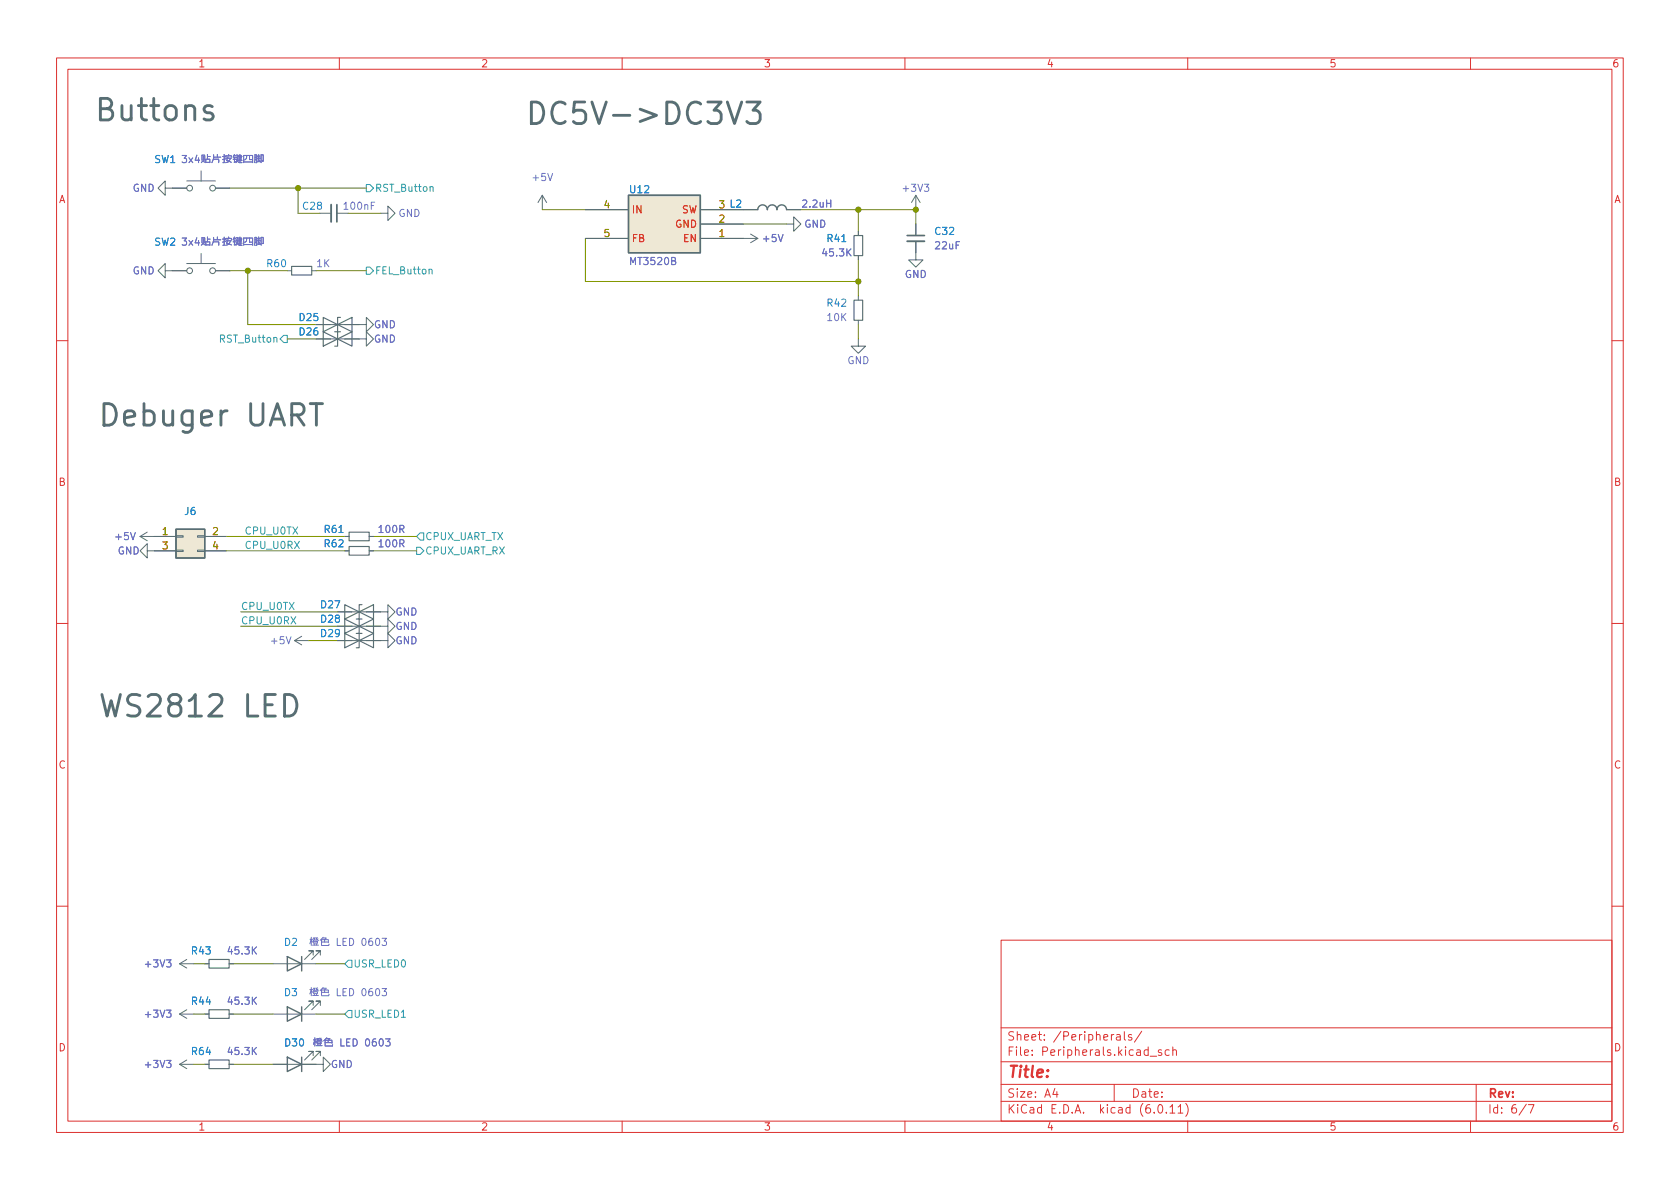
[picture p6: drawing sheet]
<svg xmlns="http://www.w3.org/2000/svg" width="297mm" height="210mm" viewBox="0 0 297 210" stroke-linecap="round" stroke-linejoin="round" font-family="sans-serif">
<g fill="none" stroke="#dc312f" stroke-width=".18">
<path d="M10 10.2h277v190.1h-277zM12 12.2h273v186.1h-273zM60 10.2v2M110 10.2v2M160 10.2v2M210 10.2v2M260 10.2v2M10 60.2h2M285 60.2h2M10 110.2h2M285 110.2h2M10 160.2h2"/>
<path d="M177 166.3h108v32h-108zM285 160.2h2M60 198.3v2M110 198.3v2M160 198.3v2M177 194.8h108M177 191.8h108M177 187.8h108M177 181.8h108M182.5 186.5v.1M182.5 185.7v.1M184.6 183.8v.1"/>
<path d="M184.6 183v.1M197 191.8v3M198.8 182.4v1.3l.2 .2M200.1 183l-.4-.1-.2 .2 .1 .3 .5 .1v.4h-.6M201.9 182.4l-1.3 1.9M205.4 185.7l-.4-.1-.2 .2 .1 .3 .5 .1v.4h-.6M206.7 185.7l-.4-.1-.3 .3v.4l.1 .3h.6M207.4 185.8l.2-.2 .3 .1 .1 .9M207.4 185.1v1.5M209.6 195.1a1.72 1.72 0 0 1 0 2.3M210 198.3v2M260 198.3v2"/>
<path d="M261 191.8v6.5M270.2 195.3h1l-.6 1.5"/>
</g>
<g fill="none" stroke="#586e74" stroke-width=".2">
<path d="M51.6 47.1h3.5v1.5h-3.5zM57.2 58.7l2.5 1.2-2.5 1.3zM57.2 56.1l2.5 1.3-2.5 1.3zM59.7 59.9l2.5-1.2v2.5zM59.7 57.4l2.5-1.3v2.6zM60.2 58.7h-.5v2.5h-.5M60.2 56.1h-.5v2.6h-.5M151 53.1h1.5v3.5h-1.5zM151 41.7h1.5v3.5h-1.5zM61.7 94.1h3.6v1.5h-3.6zM61.7 96.6h3.6v1.6h-3.6zM61 109.5l2.5 1.2-2.5 1.3z"/>
<path d="M61 112l2.5 1.3-2.5 1.2zM61 106.9l2.5 1.3-2.5 1.3zM63.5 110.7l2.5-1.2v2.5zM63.5 113.3l2.5-1.3v2.5zM63.5 108.2l2.5-1.3v2.6zM64 109.5h-.5v2.5h-.5M64 112h-.5v2.5h-.5M64 106.9h-.5v2.6h-.5M37 169.7h3.5v1.5h-3.5zM37 178.6h3.5v1.5h-3.5zM37 187.4h3.5v1.6h-3.5z"/>
</g>
<g fill="none" stroke="#586e74" stroke-width=".18">
<path d="M29.2 33.3v-1.3l-1.3 1.3 1.3 1.2v-1.2h3.8M33 32h5.1M35.6 30.2v1.8M38.1 33.3h2.5M56.5 37.7h2M59.6 37.7h2M67.3 37.7h1.3v-1.3l1.3 1.3-1.3 1.3v-1.3M95.9 34.5l-.8 1.3M95.9 34.5v2.6M95.9 34.5l.7 1.3M103.5 37.1h7.6M123.8 37.1h10.2"/>
<path d="M123.8 39.6h7.6M139.1 39.6h1.2v-1.3l1.3 1.3-1.3 1.3v-1.3M139.1 37.1h2.5M161.9 34.5l-.7 1.3M161.9 34.5v2.6M161.9 39.6v2.1M161.9 34.5l.8 1.3M29.2 47.9v-1.3l-1.3 1.3 1.3 1.2v-1.2h3.8M33 46.6h5.1M35.6 44.8v1.8M38.1 47.9h2.5M50.8 47.9h.8"/>
<path d="M55.1 47.9h.8M55.9 59.9h8.9v-1.2l1.2 1.2-1.2 1.3v-1.3M55.9 57.4h8.9v-1.3l1.2 1.3-1.2 1.3v-1.3M103.5 42.2h7.6M123.8 42.2h10.2M132.7 41.4l1.3 .8M134 42.2l-1.3 .7M151.8 59.9v1.3h1.2l-1.2 1.3-1.3-1.3h1.3M151.8 40.9v.8M151.8 45.2v.8M151.8 52.3v.8M151.8 56.6v.8"/>
<path d="M161.9 42.7v3.3h1.3l-1.3 1.2-1.2-1.2h1.2M24.8 94.9h6.3M24.8 94.9l1.2 .7M26 97.4v-1.3l-1.2 1.3 1.2 1.3v-1.3h5.1M26 94.1l-1.2 .8M31.1 97.3h1.3v.2h-1.3zM31.1 94.7h1.3v.3h-1.3zM34.9 97.3h1.3v.2h-1.3zM34.9 94.7h1.3v.3h-1.3zM36.2 94.9h3.8M36.2 97.4h3.8M61 94.9h.7"/>
<path d="M61 97.4h.7M65.3 94.9h.7M65.3 97.4h.7M52.1 113.3l1.2 .7M52.1 113.3h2.5M53.3 112.5l-1.2 .8M59.7 113.3h8.9v-1.3l1.3 1.3-1.3 1.2v-1.2M59.7 110.7h8.9v-1.2l1.3 1.2-1.3 1.3v-1.3M59.7 108.2h8.9v-1.3l1.3 1.3-1.3 1.3v-1.3M31.8 170.4h2.5M31.8 179.3l1.2 .8M31.8 179.3h2.5"/>
<path d="M31.8 170.4l1.2 .8M33 178.6l-1.2 .7M33 169.7l-1.2 .7M36.2 170.4h.8M36.2 179.3h.8M40.5 170.4h.8M40.5 179.3h.8M48.3 170.4h7.6M48.3 179.3h7.6M55.4 177.8v-.8h-.8h.8l-1.6 1.6M55.4 168.9v-.8h-.8h.8l-1.6 1.6M56.6 177.8v-.8h-.7h.7l-1.5 1.6"/>
<path d="M56.6 168.9v-.8h-.7h.7l-1.5 1.6M31.8 188.2h2.5M31.8 188.2l1.2 .8M33 187.4l-1.2 .8M36.2 188.2h.8M40.5 188.2h.8M48.3 188.2h8.9v-1.3l1.2 1.3-1.2 1.3v-1.3M55.4 186.7v-.8h-.8h.8l-1.6 1.5M56.6 186.7v-.8h-.7h.7l-1.5 1.5"/>
<circle cx="33.5" cy="33.3" r=".51"/>
<circle cx="37.6" cy="33.3" r=".51"/>
<circle cx="33.5" cy="47.9" r=".51"/>
<circle cx="37.6" cy="47.9" r=".51"/>
</g>
<g fill="none" stroke="#6c70c4" stroke-width=".18">
<path d="M32.2 27.5h.8l-.4 .5 .3 .1v.5l-.2 .2-.5-.2M33.4 27.9l.7 .9M34.1 27.9l-.7 .9M34.8 27.4l-.3 .9h.8M35.1 27.9v.9M35.7 28.3v-.9h.5v.9M35.8 28.5l-.2 .3M36 27.6l-.1 .9M36 28.5l.1 .2M36.4 28.8v-.6h.7v.6M36.4 28.7h.7M36.7 27.7h.5"/>
<path d="M36.7 27.3v.9M37.7 28.2h1v.6M37.8 27.4v.6l-.3 .8M37.8 27.8h1.2M38.4 27.3v.4M39.3 27.7h.6M39.6 27.3v1.5h-.2M39.9 28.1l-.6 .1M39.9 27.8v-.2h1v.2M39.9 28h1M40.2 28.4l.7 .3M40.3 27.7l-.2 .7 .5 .1"/>
<path d="M40.4 27.3v.3M40.7 28.1a.84 .84 0 0 1-.8 .7M41.2 28.2h.5M41.3 27.6h.4M41.3 27.9h.3M41.5 27.9v.8M41.5 27.3l-.3 .5M41.7 28.6l-.3 .1M41.8 27.4h.3l-.3 .5h.3l-.2 .6M41.8 28.2l.4 .5 .5 .1M41.9 28.5l-.2 .3M42 28.2l-.2 .4"/>
<path d="M42.1 27.7h.7M42.1 28.4h.7M42.2 27.5h.5v.4h-.5M42.2 28.2h.5M42.3 28.8h.5M42.4 27.3v1.3M43.1 28.8v-1.3h1.6v1.3M43.1 28.6h1.6M43.6 27.5v.5l-.3 .3M44.1 27.5v.7h.5M45 28.8l.1-1.4h.3v1.4h-.2M45.1 27.8h.3"/>
<path d="M45.1 28.2h.3M45.5 28h.6M45.5 27.6h.5M45.6 28.6h.5M45.8 27.3l-.2 1.3M45.9 28.3l.2 .3M46.4 28.5h.1h-.1M46.5 28.5v-1.1h-.3v1.4M65.6 36.4h.5M66.3 35.7h-.7v1.3M96.9 30.7l.4 1.2 .4-1.2M146.2 36h.7"/>
<path d="M146.9 35.4v1.2M163.4 32.6h.8l-.4 .5 .4 .1v.5l-.2 .1-.6-.1M32.2 42.1h.8l-.4 .5 .3 .1v.5l-.2 .2-.5-.2M33.4 42.5l.7 .9M34.1 42.5l-.7 .9M34.8 42l-.3 .9h.8M35.1 42.5v.9M35.7 42.9v-.9h.5v.9M35.8 43.1l-.2 .3M36 42.2l-.1 .9M36 43.1l.1 .2M36.4 43.4v-.6h.7v.6"/>
<path d="M36.4 43.3h.7M36.7 41.9v.9M36.7 42.3h.5M37.7 42.8h1v.6M37.8 42v.6l-.3 .8M37.8 42.4h1.2M38.4 41.9v.4M39.3 42.3h.6M39.6 41.9v1.5h-.2M39.9 42.7l-.6 .1M39.9 42.4v-.2h1v.2M39.9 42.6h1"/>
<path d="M40.2 43l.7 .3M40.3 42.3l-.2 .7 .5 .1M40.4 41.9v.3M40.7 42.7a.84 .84 0 0 1-.8 .7M41.2 42.8h.5M41.3 42.2h.4M41.3 42.5h.3M41.5 42.5v.8M41.5 41.9l-.3 .5M41.7 43.2l-.3 .1M41.8 42h.3l-.3 .5h.3l-.2 .6M41.8 42.8l.4 .5 .5 .1"/>
<path d="M41.9 43.1l-.2 .3M42 42.8l-.2 .4M42.1 42.3h.7M42.1 43h.7M42.2 42.1h.5v.4h-.5M42.2 42.8h.5M42.3 43.4h.5M42.4 41.9v1.3M43.1 43.4v-1.3h1.6v1.3M43.1 43.2h1.6M43.6 42.1v.5l-.3 .3M44.1 42.1v.7h.5"/>
<path d="M45 43.4l.1-1.4h.3v1.4h-.2M45.1 42.4h.3M45.1 42.8h.3M45.5 42.6h.6M45.5 42.2h.5M45.6 43.2h.5M45.8 41.9l-.2 1.3M45.9 42.9l.2 .3M46.4 43.1h.1h-.1M46.5 43.1v-1.1h-.3v1.4M118.8 46.1h.5l.1-.2v-.3l-.6-.1v1.3h.4l.2-.1 .1-.3-.3-.3M137.6 41.5l.4 1.2 .4-1.2"/>
<path d="M149.9 44.5l.6 .8M150.5 44l-.8 .7M23.1 94.2l.4 1.2 .4-1.2M50.6 112.6l.4 1.3 .5-1.3M29.5 178.6h.7l-.4 .5 .4 .1v.6l-.2 .1-.5-.1M29.5 169.7h.7l-.4 .5 .4 .1v.6l-.2 .1-.5-.1M44.8 168l.5 .7M44.8 176.9l.5 .7M45.3 167.4l-.7 .8M45.3 176.3l-.7 .8M29.5 187.5h.7l-.4 .5 .4 .1v.6l-.2 .1-.5-.1M44.8 185.8l.5 .7"/>
<path d="M45.3 185.2l-.7 .7"/>
</g>
<path d="M58.5 36.2v3M160.4 42.7h3" fill="none" stroke="#586e74" stroke-width=".33"/>
<path d="M59.6 36.2v3M160.4 41.7h3" fill="none" stroke="#586e74" stroke-width=".3"/>
<path d="M111.1 34.5h12.7v10.2h-12.7zM134 37.1a.85 .85 0 0 1 .8-.9 .85 .85 0 0 1 .9 .9M135.7 37.1a.85 .85 0 0 1 .8-.9 .85 .85 0 0 1 .9 .9 .85 .85 0 0 1 .8-.9 .85 .85 0 0 1 .9 .9M31.1 93.6h5.1v5.1h-5.1zM50.8 178l2.5 1.3-2.5 1.3zM50.8 169.2l2.5 1.2-2.5 1.3zM53.3 169.2v2.5M53.3 178v2.6M50.8 186.9l2.5 1.3-2.5 1.3zM53.3 186.9v2.6" fill="none" stroke="#586e74" stroke-width=".25"/>
<path d="M28.2 27.6l-.4-.1-.2 .1v.4l.5 .2 .1 .3-.2 .3-.5-.1M28.7 27.5l.3 1.3 .2-.9 .3 .9 .3-1.3M30.2 27.9l.3-.4v1.3M30.2 28.8h.7M28.2 42.2l-.4-.1-.2 .1v.4l.5 .2 .1 .3-.2 .3-.5-.1M28.7 42.1l.3 1.3 .2-.9 .3 .9 .3-1.3M30.2 42.2l.5-.1 .2 .4-.8 .9h.8M148.8 42.7h.8M59.9 94.2h.8" fill="none" stroke="#258ad2" stroke-width=".18"/>
<g fill="#eee8d5" stroke="#eee8d5" stroke-width=".18">
<path d="M31.1 93.6h5.1v5.1h-5.1z"/>
<path d="M111.1 34.5h12.7v10.2h-12.7z"/>
</g>
<path d="M64.8 32.6h.6l.6 .7-.6 .6h-.6zM76 33.1l.2-.1 .3 .1 .1 .7M48.4 59.8l.2-.1h.3l.1 .8M49.5 59.9l.7-.6h.6v1.3h-.6zM64.8 47.2h.6l.6 .7-.6 .6h-.6zM75.9 47.7l.1-.1 .3 .1 .1 .7M73.7 96.8h.6l.6 .6-.6 .6h-.6zM74.3 94.2h.6v1.3h-.6l-.6-.6zM61.6 169.8h.6v1.3h-.6l-.6-.7zM61.6 178.7h.6v1.3h-.6l-.6-.7z" fill="none" stroke="#2aa097" stroke-width=".18"/>
<path d="M128.6 18l1.3 3.8 1.2-3.8M132 18h2.4l-1.3 1.5a1.03 1.03 0 0 1 1.3 .7v.9l-.4 .6-.3 .1h-1.1l-.6-.3M37.1 123.2l.5-.4h.9a1.03 1.03 0 0 1 .6 1.6l-2.2 2.2h2.3" fill="none" stroke="#586e74" stroke-width=".51"/>
<g fill="none" stroke="#849800" stroke-width=".18">
<path d="M40.6 33.3h24.2M52.7 33.3v4.4h3.8M61.6 37.7h5.7M95.9 37.1h7.6M131.4 39.6h7.7M141.6 37.1h20.3v2.5M151.8 37.1v3.8M40.6 47.9h10.2M43.8 47.9v9.5h12.1M50.8 59.9h5.1M55.9 47.9h8.9M103.5 42.2v7.6h48.3"/>
<path d="M151.8 46v6.3M151.8 57.4v2.5M40 94.9h21M40 97.4h21M66 94.9h7.7M66 97.4h7.7M42.5 110.7h17.2M42.5 108.2h17.2M54.6 113.3h5.1M34.3 179.3h1.9M34.3 170.4h1.9M41.3 179.3h7"/>
<path d="M41.3 170.4h7M55.9 179.3h5.1M55.9 170.4h5.1M34.3 188.2h1.9M41.3 188.2h7"/>
</g>
<g fill="#849800" stroke="#849800" stroke-width=".18">
<circle cx="43.8" cy="47.9" r=".46"/>
<circle cx="52.7" cy="33.3" r=".46"/>
<circle cx="151.8" cy="49.8" r=".46"/>
<circle cx="161.9" cy="37.1" r=".46"/>
<circle cx="151.8" cy="37.1" r=".46"/>
</g>
<g font-size="5.3" fill="#586e74">
<text x="16.5" y="21.4">Buttons</text>
<text x="92.7" y="22">DC5V-&gt;DC3V3</text>
<text x="17.1" y="75.4">Debuger</text>
<text x="43.6" y="75.4">UART</text>
<text x="17.1" y="126.8">WS2812</text>
<text x="43.1" y="126.8">LED</text>
</g>
<text font-size="2.8" fill="#dc312f" x="178" y="191.2">Title:</text>
<g font-size="2.1" fill="#dc312f">
<text x="178" y="184.5">Sheet:</text>
<text x="186.2" y="184.5">/Peripherals/</text>
<text x="178" y="187.2">File:</text>
<text x="184.4" y="187.2">Peripherals.kicad_sch</text>
<text x="178" y="197.4">KiCad</text>
<text x="178" y="194.6">Size:</text>
<text x="184.7" y="194.6">A4</text>
<text x="185.7" y="197.4">E.D.A.</text>
<text x="194.6" y="197.4">kicad</text>
<text x="200" y="194.6">Date:</text>
<text x="201.8" y="197.4">(6.0.11)</text>
<text x="263" y="194.6">Rev:</text>
<text x="263" y="197.4">Id:</text>
<text x="267.1" y="197.4">6/7</text>
</g>
<g font-size="1.8" fill="#dc312f">
<text x="35" y="12.3">1</text>
<text x="85" y="12.3">2</text>
<text x="135" y="12.3">3</text>
<text x="185" y="12.3">4</text>
<text x="235" y="12.3">5</text>
<text x="285" y="12.3">6</text>
<text x="10.4" y="36.3">A</text>
<text x="285.4" y="36.3">A</text>
<text x="10.3" y="86.3">B</text>
<text x="285.3" y="86.3">B</text>
<text x="10.3" y="136.3">C</text>
<text x="285.3" y="136.3">C</text>
<text x="10.3" y="186.3">D</text>
<text x="285.3" y="186.3">D</text>
<text x="35" y="200.3">1</text>
<text x="85" y="200.3">2</text>
<text x="135" y="200.3">3</text>
<text x="185" y="200.3">4</text>
<text x="235" y="200.3">5</text>
<text x="285" y="200.3">6</text>
</g>
<g font-size="1.8" fill="#6c70c4">
<text x="23.4" y="34.3">GND</text>
<text x="93.9" y="32.4">+5V</text>
<text x="159.3" y="34.3">+3V3</text>
<text x="60.5" y="37.5">100nF</text>
<text x="70.4" y="38.7">GND</text>
<text x="141.6" y="37.1">2.2uH</text>
<text x="142.1" y="40.6">GND</text>
<text x="55.8" y="47.6">1K</text>
<text x="111.1" y="47.2">MT3520B</text>
<text x="134.6" y="43.2">+5V</text>
<text x="145.1" y="45.7">45.3K</text>
<text x="165.1" y="44.5">22uF</text>
<text x="23.4" y="48.9">GND</text>
<text x="159.9" y="49.5">GND</text>
<text x="66" y="58.4">GND</text>
<text x="146" y="57.2">10K</text>
<text x="66" y="61">GND</text>
<text x="149.8" y="64.8">GND</text>
<text x="20.1" y="95.9">+5V</text>
<text x="66.7" y="94.6">100R</text>
<text x="20.7" y="98.4">GND</text>
<text x="66.7" y="97.2">100R</text>
<text x="69.9" y="111.8">GND</text>
<text x="69.9" y="109.2">GND</text>
<text x="47.6" y="114.3">+5V</text>
<text x="69.9" y="114.3">GND</text>
<text x="54.5" y="167.6">þÿjY‚r LED 0603</text>
<text x="25.3" y="171.5">+3V3</text>
<text x="40" y="169.2">45.3K</text>
<text x="40" y="178">45.3K</text>
<text x="54.5" y="176.5">þÿjY‚r LED 0603</text>
<text x="25.3" y="180.3">+3V3</text>
<text x="55.2" y="185.4">þÿjY‚r LED 0603</text>
<text x="25.3" y="189.2">+3V3</text>
<text x="40" y="186.9">45.3K</text>
<text x="58.4" y="189.2">GND</text>
</g>
<g font-size="1.8" fill="#2aa097">
<text x="66.2" y="34.3">RST_Button</text>
<text x="66.2" y="48.9">FEL_Button</text>
<text x="38.6" y="61">RST_Button</text>
<text x="43.2" y="94.5">CPU_U0TX</text>
<text x="75.1" y="95.9">CPUX_UART_TX</text>
<text x="43.2" y="97.1">CPU_U0RX</text>
<text x="75.1" y="98.4">CPUX_UART_RX</text>
<text x="42.5" y="107.8">CPU_U0TX</text>
<text x="42.5" y="110.4">CPU_U0RX</text>
<text x="62.4" y="171.5">USR_LED0</text>
<text x="62.4" y="180.3">USR_LED1</text>
</g>
<g font-size="1.8" fill="#258ad2">
<text x="111.1" y="34.5">U12</text>
<text x="53.3" y="37.5">C28</text>
<text x="127" y="36.8">3 L2</text>
<text x="165.1" y="41.9">C32</text>
<text x="47" y="47.6">R60</text>
<text x="146" y="43.2">R41</text>
<text x="52.7" y="59.7">D26</text>
<text x="52.7" y="57.2">D25</text>
<text x="146" y="54.6">R42</text>
<text x="32.5" y="91.4">J6</text>
<text x="57.1" y="94.6">R61</text>
<text x="57.1" y="97.2">R62</text>
<text x="56.5" y="108">D27</text>
<text x="56.5" y="110.5">D28</text>
<text x="56.5" y="113">D29</text>
<text x="50.1" y="167.6">D2</text>
<text x="33.7" y="169.2">R43</text>
<text x="33.7" y="178">R44</text>
<text x="50.1" y="176.5">D3</text>
<text x="50.1" y="185.4">D30</text>
<text x="33.7" y="186.9">R64</text>
</g>
<g font-size="1.8" fill="#b48800">
<text x="106.6" y="36.8">4</text>
<text x="106.6" y="41.9">5</text>
<text x="127" y="41.9">1</text>
<text x="127" y="39.4">2</text>
<text x="28.5" y="94.6">1</text>
<text x="37.4" y="94.6">2</text>
<text x="28.5" y="97.1">3</text>
<text x="37.4" y="97.1">4</text>
</g>
<g font-size="1.8" fill="#cb4b15">
<text x="111.6" y="38.1">IN</text>
<text x="119.3" y="40.6">GND</text>
<text x="120.5" y="38.1">SW</text>
<text x="111.6" y="43.2">FB</text>
<text x="120.7" y="43.2">EN</text>
</g>
</svg>
